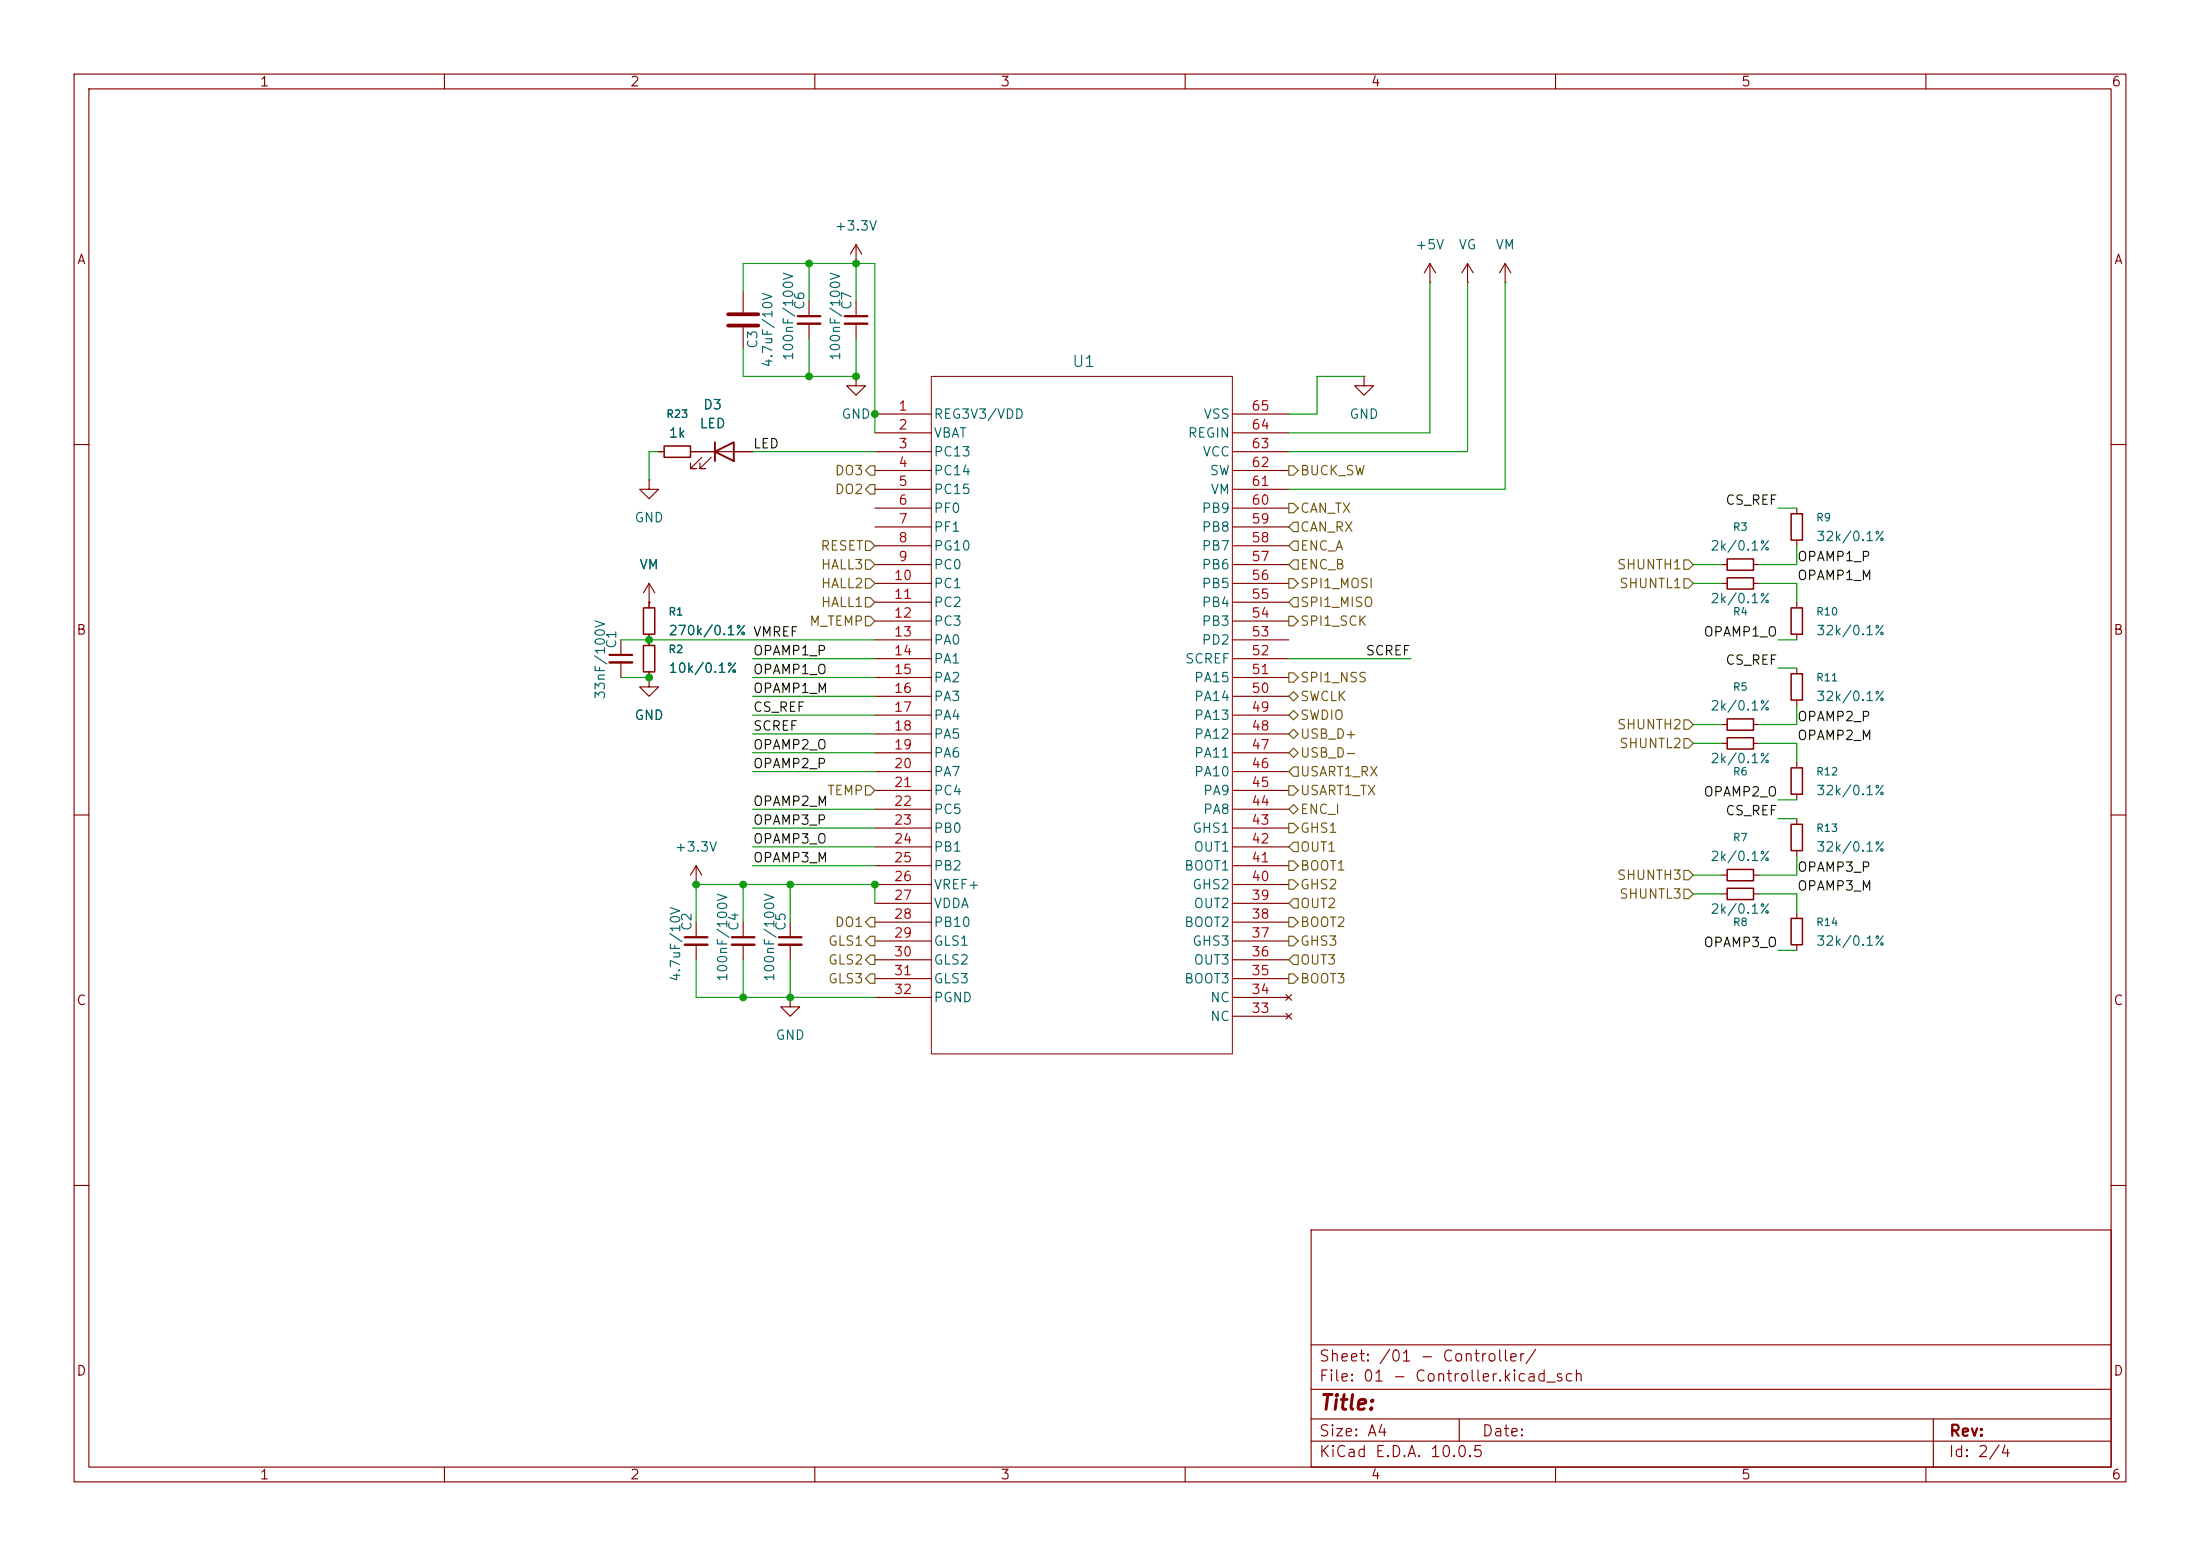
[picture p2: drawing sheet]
<svg xmlns="http://www.w3.org/2000/svg" width="297mm" height="210mm" viewBox="0 0 297 210" stroke-linecap="round" stroke-linejoin="round" font-family="sans-serif">
<g fill="none" stroke="#840000" stroke-width=".15">
<path d="M10 10h277v190h-277zM12 12h273v186h-273zM60 10v2M110 10v2M160 10v2M210 10v2M260 10v2M100.3 39.4v2.8M115.6 35.6h.1M115.6 33l-.8 1.3M115.6 33l.7 1.3M115.6 33v2.6"/>
<path d="M193 38.1h.1M193 35.6l-.7 1.2M193 35.6l.8 1.2M193 35.6v2.5M198.1 38.1h.1M198.1 35.6l-.7 1.2M198.1 35.6l.8 1.2M198.1 35.6v2.5M203.2 38.1h.1M203.2 35.6l-.8 1.2M203.2 35.6l.8 1.2M203.2 35.6v2.5"/>
<path d="M100.3 44.2v2.8M109.2 40.6v2.1M109.2 43.7v2M115.6 50.8v1.3h1.2l-1.2 1.2-1.3-1.2h1.3M115.6 50.8h.1M115.6 40.6v2.1M115.6 43.7v2M118.1 55.9h7.6M118.1 58.4h7.6M166.4 55.9h7.6M166.4 58.4h7.6M184.1 50.8v1.3h1.3l-1.3 1.2-1.2-1.2h1.2"/>
<path d="M184.1 50.8h.1M10 60h2M87.6 64.8v1.2h1.3l-1.3 1.3-1.2-1.3h1.2M87.6 64.8h.1M87.6 78.7l-.7 1.3M87.6 78.7l.8 1.3M87.6 78.7v3.3M88.9 61h.8M93.2 61h8.4M94.7 61.7l-1.5 1.5h.8h-.8v-.7M96 61.7l-1.5 1.5h.7h-.7v-.7M118.1 61h7.6"/>
<path d="M118.1 63.5h7.6M118.1 66h7.6M118.1 68.6h7.6M118.1 71.1h7.6M118.1 73.7h7.6M118.1 76.2h7.6M118.1 78.7h7.6M166.4 61h7.6M166.4 63.5h7.6M166.4 66h7.6M166.4 68.6h7.6M166.4 71.1h7.6"/>
<path d="M166.4 73.7h7.6M166.4 76.2h7.6M166.4 78.7h7.6M232.4 76.2h.8M232.4 78.7h.8M236.7 76.2h.8M236.7 78.7h.8M242.6 68.6v.7M242.6 72.9v.8M285 60h2M83.8 86.4v2M83.8 89.4v2"/>
<path d="M87.6 81.3h.1M87.6 91.4v1.3h1.3l-1.3 1.3-1.2-1.3h1.2M87.6 91.4h.1M87.6 85.6v1.5M87.6 90.7v.7M118.1 81.3h7.6M118.1 83.8h7.6M118.1 86.4h7.6M118.1 88.9h7.6M118.1 91.4h7.6M118.1 94h7.6M118.1 96.5h7.6"/>
<path d="M118.1 99.1h7.6M166.4 81.3h7.6M166.4 83.8h7.6M166.4 86.4h7.6M166.4 88.9h7.6M166.4 91.4h7.6M166.4 94h7.6M166.4 96.5h7.6M166.4 99.1h7.6M232.4 97.8h.8M236.7 97.8h.8M242.6 81.3v.7"/>
<path d="M242.6 85.6v.8M242.6 90.2v.7M242.6 94.5v.8M10 110h2M94 119.4h.1M94 116.8l-.8 1.3M94 116.8l.7 1.3M94 116.8v2.6M118.1 101.6h7.6M118.1 104.1h7.6M118.1 106.7h7.6M118.1 109.2h7.6"/>
<path d="M118.1 111.8h7.6M118.1 114.3h7.6M118.1 116.8h7.6M118.1 119.4h7.6M166.4 101.6h7.6M166.4 104.1h7.6M166.4 106.7h7.6M166.4 109.2h7.6M166.4 111.8h7.6M166.4 114.3h7.6M166.4 116.8h7.6M166.4 119.4h7.6"/>
<path d="M232.4 100.3h.8M232.4 118.1h.8M236.7 100.3h.8M236.7 118.1h.8M242.6 102.9v.7M242.6 107.2v.8M242.6 110.5v.8M242.6 114.8v.8M285 110h2M94 124.5v2M94 127.5v2M100.3 124.5v2"/>
<path d="M100.3 127.5v2M106.7 134.6v1.3h1.2l-1.2 1.3-1.3-1.3h1.3M106.7 134.6h.1M106.7 124.5v2M106.7 127.5v2M118.1 121.9h7.6M118.1 124.5h7.6M118.1 127h7.6M118.1 129.5h7.6M118.1 132.1h7.6M118.1 134.6h7.6M166.4 121.9h7.6"/>
<path d="M166.4 124.5h7.6M166.4 127h7.6M166.4 129.5h7.6M166.4 132.1h7.6M166.4 134.6h7.6M166.4 137.2h7.6M173.6 136.8l.8 .7M173.6 134.2l.8 .8M174.4 136.8l-.8 .7M174.4 134.2l-.8 .8M232.4 120.7h.8M236.7 120.7h.8"/>
<path d="M242.6 123.2v.8M242.6 127.5v.8M10 160h2M177 166h108v32h-108zM285 160h2M60 198v2M110 198v2M160 198v2M177 194.5h108M177 191.5h108M177 187.5h108M177 181.5h108"/>
<path d="M197 191.5v3M210 198v2M260 198v2M261 191.5v6.5"/>
</g>
<path d="M98.3 43.9h4.1M98.3 42.4h4.1" fill="none" stroke="#840000" stroke-width=".51"/>
<g fill="none" stroke="#840000" stroke-width=".2">
<path d="M89.7 60.2h3.5v1.5h-3.5zM233.2 75.4h3.5v1.6h-3.5zM233.2 78h3.5v1.5h-3.5zM241.8 69.3h1.5v3.6h-1.5zM86.9 82h1.5v3.6h-1.5zM86.9 87.1h1.5v3.6h-1.5zM233.2 99.6h3.5v1.5h-3.5zM233.2 97h3.5v1.6h-3.5zM241.8 90.9h1.5v3.6h-1.5zM241.8 82h1.5v3.6h-1.5zM233.2 119.9h3.5v1.5h-3.5zM233.2 117.3h3.5v1.6h-3.5z"/>
<path d="M241.8 103.6h1.5v3.6h-1.5zM241.8 111.3h1.5v3.5h-1.5zM241.8 124h1.5v3.5h-1.5z"/>
</g>
<path d="M107.7 42.7h3M114 42.7h3.1M82.3 88.4h3M92.5 126.5h3M98.8 126.5h3.1M105.2 126.5h3" fill="none" stroke="#840000" stroke-width=".3"/>
<path d="M107.7 43.7h3M114 43.7h3.1M82.3 89.4h3M92.5 127.5h3M98.8 127.5h3.1M105.2 127.5h3" fill="none" stroke="#840000" stroke-width=".33"/>
<path d="M125.7 50.8h40.7v91.4h-40.7z" fill="none" stroke="#840000" stroke-width=".14"/>
<path d="M96.5 59.7v2.5M96.5 61l2.6-1.3v2.5z" fill="none" stroke="#840000" stroke-width=".25"/>
<g fill="none" stroke="#725600" stroke-width=".15">
<path d="M116.8 78.1h.7l.6 .6-.6 .7h-.7zM116.8 75.6h.7l.6 .6-.6 .6h-.7zM116.8 73h.7l.6 .7-.6 .6h-.7zM117.5 62.9h.6v1.2h-.6l-.7-.6zM117.5 65.4h.6v1.3h-.6l-.7-.7zM174 67.9h.6l.7 .7-.7 .6h-.6zM174 62.9h.6l.7 .6-.7 .6h-.6zM174 78.1h.6l.7 .6-.7 .7h-.6zM174.6 70.5h.7v1.3h-.7l-.6-.7zM174.6 75.6h.7v1.2h-.7l-.6-.6zM174.6 73h.7v1.3h-.7l-.6-.6zM227.3 75.6h.7l.6 .6-.6 .6h-.7z"/>
<path d="M227.3 78.1h.7l.6 .6-.6 .7h-.7zM116.8 80.6h.7l.6 .7-.6 .6h-.7zM116.8 83.2h.7l.6 .6-.6 .7h-.7zM174 96.5l.6-.6 .7 .6-.7 .7zM174 90.8h.6l.7 .6-.7 .7h-.6zM174 99.1l.6-.7 .7 .7-.7 .6zM174 83.2h.6l.7 .6-.7 .7h-.6zM174 94l.6-.7 .7 .7-.7 .6zM174.6 80.6h.7v1.3h-.7l-.6-.6zM227.3 99.7h.7l.6 .6-.6 .7h-.7zM227.3 97.2h.7l.6 .6-.6 .6h-.7zM116.8 106h.7l.6 .7-.6 .6h-.7z"/>
<path d="M174 118.7h.6l.7 .7-.7 .6h-.6zM174 116.2h.6l.7 .6-.7 .7h-.6zM174 106h.6l.7 .7-.7 .6h-.6zM174 109.2l.6-.6 .7 .6-.7 .7zM174 111.1h.6l.7 .7-.7 .6h-.6zM174 101.6l.6-.6 .7 .6-.7 .6zM174.6 113.7h.7v1.2h-.7l-.6-.6zM174.6 103.5h.7v1.3h-.7l-.6-.7zM227.3 117.5h.7l.6 .6-.6 .6h-.7zM117.5 131.4h.6v1.3h-.6l-.7-.6zM117.5 126.4h.6v1.2h-.6l-.7-.6zM117.5 128.9h.6v1.3h-.6l-.7-.7z"/>
<path d="M117.5 123.8h.6v1.3h-.6l-.7-.6zM174 123.8h.6l.7 .7-.7 .6h-.6zM174 126.4h.6l.7 .6-.7 .6h-.6zM174 131.4h.6l.7 .7-.7 .6h-.6zM174.6 121.3h.7v1.3h-.7l-.6-.7zM174.6 128.9h.7v1.3h-.7l-.6-.7zM227.3 120h.7l.6 .7-.6 .6h-.7z"/>
</g>
<g fill="none" stroke="#009600" stroke-width=".15">
<path d="M100.3 39.4v-3.8h17.8v22.8M109.2 35.6v5M115.6 35.6v5M193 38.1v20.3h-19M198.1 38.1v22.9h-24.1M203.2 38.1v27.9h-29.2M109.2 45.7v5.1M115.6 45.7v5.1h-15.3v-3.8M184.1 50.8h-6.3v5.1h-3.8M88.9 61h-1.3v3.8M101.6 61h16.5M228.6 78.7h3.8"/>
<path d="M228.6 76.2h3.8M237.5 78.7h5.1v2.6M240 68.6h2.6M242.6 73.7v2.5h-5.1M83.8 91.4h3.8M83.8 86.4h34.3M101.6 91.4h16.5M101.6 88.9h16.5M101.6 96.5h16.5M101.6 94h16.5M101.6 99.1h16.5M174 88.9h16.5"/>
<path d="M228.6 97.8h3.8M240 86.4h2.6M240 90.2h2.6M242.6 95.3v2.5h-5.1M100.3 119.4v5.1M101.6 104.1h16.5M101.6 101.6h16.5M101.6 111.8h16.5M101.6 109.2h16.5M101.6 114.3h16.5M101.6 116.8h16.5M106.7 119.4v5.1"/>
<path d="M228.6 100.3h3.8M228.6 118.1h3.8M237.5 100.3h5.1v2.6M240 108h2.6M240 110.5h2.6M242.6 115.6v2.5h-5.1M94 129.5v5.1h24.1M100.3 129.5v5.1M106.7 129.5v5.1M118.1 121.9v-2.5h-24.1v5.1M228.6 120.7h3.8M237.5 120.7h5.1v2.5"/>
<path d="M240 128.3h2.6"/>
</g>
<g fill="#009600" stroke="#009600" stroke-width=".14">
<circle cx="106.7" cy="119.4" r=".46"/>
<circle cx="100.3" cy="134.6" r=".46"/>
<circle cx="100.3" cy="119.4" r=".46"/>
<circle cx="94" cy="119.4" r=".46"/>
<circle cx="106.7" cy="134.6" r=".46"/>
<circle cx="115.6" cy="50.8" r=".46"/>
<circle cx="115.6" cy="35.6" r=".46"/>
<circle cx="118.1" cy="55.9" r=".46"/>
<circle cx="118.1" cy="119.4" r=".46"/>
<circle cx="87.6" cy="86.4" r=".46"/>
<circle cx="109.2" cy="35.6" r=".46"/>
<circle cx="109.2" cy="50.8" r=".46"/>
<circle cx="87.6" cy="91.4" r=".46"/>
</g>
<text font-size="2" fill="#840000" x="178" y="190.8">Title:</text>
<text font-size="1.5" fill="#006464" x="144.6" y="49.9">U1</text>
<g font-size="1.5" fill="#840000">
<text x="178" y="184.1">Sheet: /01 - Controller/</text>
<text x="178" y="186.8">File: 01 - Controller.kicad_sch</text>
<text x="178" y="197">KiCad E.D.A. 10.0.5</text>
<text x="178" y="194.2">Size: A4</text>
<text x="200" y="194.2">Date:</text>
<text x="263" y="197">Id: 2/4</text>
<text x="263" y="194.2">Rev:</text>
</g>
<g font-size="1.3" fill="#840000">
<text x="35" y="12">1</text>
<text x="85" y="12">2</text>
<text x="135" y="12">3</text>
<text x="185" y="12">4</text>
<text x="235" y="12">5</text>
<text x="285" y="12">6</text>
<text x="10.3" y="36">A</text>
<text x="285.3" y="36">A</text>
<text x="10.2" y="86">B</text>
<text x="285.2" y="86">B</text>
<text x="10.2" y="136">C</text>
<text x="285.2" y="136">C</text>
<text x="10.2" y="186">D</text>
<text x="285.2" y="186">D</text>
<text x="35" y="200">1</text>
<text x="85" y="200">2</text>
<text x="135" y="200">3</text>
<text x="185" y="200">4</text>
<text x="235" y="200">5</text>
<text x="285" y="200">6</text>
</g>
<g font-size="1.3" fill="#006464">
<text x="112.6" y="31.4">+3.3V</text>
<text x="191" y="34">+5V</text>
<text x="196.8" y="34">VG</text>
<text x="201.8" y="34">VM</text>
<text x="108.9" y="41.9" transform="rotate(-90 108.9 41.9)">C6</text>
<text x="115.3" y="41.9" transform="rotate(-90 115.3 41.9)">C7</text>
<text x="102.6" y="47.2" transform="rotate(-90 102.6 47.2)">C3</text>
<text x="104.6" y="49.7" transform="rotate(-90 104.6 49.7)">4.7uF/10V</text>
<text x="107.4" y="48.8" transform="rotate(-90 107.4 48.8)">100nF/100V</text>
<text x="113.7" y="48.8" transform="rotate(-90 113.7 48.8)">100nF/100V</text>
<text x="90.2" y="59.4">1k</text>
<text x="94.4" y="58.1">LED</text>
<text x="94.8" y="55.6">D3</text>
<text x="113.5" y="56.8">GND</text>
<text x="126" y="56.8">REG3V3/VDD</text>
<text x="126" y="59.4">VBAT</text>
<text x="160.3" y="59.4">REGIN</text>
<text x="162.4" y="56.8">VSS</text>
<text x="182.1" y="56.8">GND</text>
<text x="126" y="61.9">PC13</text>
<text x="126" y="64.5">PC14</text>
<text x="162.3" y="61.9">VCC</text>
<text x="163.2" y="64.5">SW</text>
<text x="85.6" y="70.8">GND</text>
<text x="126" y="67">PC15</text>
<text x="126" y="69.5">PF0</text>
<text x="162.1" y="69.5">PB9</text>
<text x="163.3" y="67">VM</text>
<text x="86.2" y="77.2">VM</text>
<text x="126" y="72.1">PF1</text>
<text x="126" y="74.6">PG10</text>
<text x="126" y="77.2">PC0</text>
<text x="162.1" y="77.2">PB6</text>
<text x="162.1" y="74.6">PB7</text>
<text x="162.1" y="72.1">PB8</text>
<text x="230.8" y="74.6">2k/0.1%</text>
<text x="245.1" y="73.4">32k/0.1%</text>
<text x="126" y="79.7">PC1</text>
<text x="126" y="82.2">PC2</text>
<text x="162.1" y="82.2">PB4</text>
<text x="162.1" y="79.7">PB5</text>
<text x="230.8" y="81.7">2k/0.1%</text>
<text x="83.5" y="87.6" transform="rotate(-90 83.5 87.6)">C1</text>
<text x="90.2" y="86.1">270k/0.1% VMREF</text>
<text x="90.2" y="86.1">270k/0.1%</text>
<text x="126" y="84.8">PC3</text>
<text x="126" y="87.3">PA0</text>
<text x="126" y="89.9">PA1</text>
<text x="159.9" y="89.9">SCREF</text>
<text x="162.1" y="87.3">PD2</text>
<text x="162.1" y="84.8">PB3</text>
<text x="245.1" y="86.1">32k/0.1%</text>
<text x="82" y="94.5" transform="rotate(-90 82 94.5)">33nF/100V</text>
<text x="90.2" y="91.1">10k/0.1%</text>
<text x="126" y="92.4">PA2</text>
<text x="126" y="94.9">PA3</text>
<text x="161.1" y="94.9">PA14</text>
<text x="161.1" y="92.4">PA15</text>
<text x="245.1" y="94.9">32k/0.1%</text>
<text x="85.6" y="97.5">GND</text>
<text x="126" y="97.5">PA4</text>
<text x="126" y="100">PA5</text>
<text x="161.1" y="100">PA12</text>
<text x="161.1" y="97.5">PA13</text>
<text x="230.8" y="96.2">2k/0.1%</text>
<text x="126" y="102.6">PA6</text>
<text x="126" y="105.1">PA7</text>
<text x="126" y="107.6">PC4</text>
<text x="161.1" y="105.1">PA10</text>
<text x="161.1" y="102.6">PA11</text>
<text x="162.3" y="107.6">PA9</text>
<text x="230.8" y="103.3">2k/0.1%</text>
<text x="245.1" y="107.6">32k/0.1%</text>
<text x="126" y="110.2">PC5</text>
<text x="126" y="112.7">PB0</text>
<text x="160.9" y="112.7">GHS1</text>
<text x="162.3" y="110.2">PA8</text>
<text x="91" y="115.3">+3.3V</text>
<text x="126" y="115.3">PB1</text>
<text x="126" y="117.8">PB2</text>
<text x="159.8" y="117.8">BOOT1</text>
<text x="161.1" y="115.3">OUT1</text>
<text x="230.8" y="116.5">2k/0.1%</text>
<text x="245.1" y="115.3">32k/0.1%</text>
<text x="93.7" y="125.7" transform="rotate(-90 93.7 125.7)">C2</text>
<text x="100" y="125.7" transform="rotate(-90 100 125.7)">C4</text>
<text x="106.4" y="125.7" transform="rotate(-90 106.4 125.7)">C5</text>
<text x="126" y="120.3">VREF+</text>
<text x="126" y="122.9">VDDA</text>
<text x="126" y="125.4">PB10</text>
<text x="159.8" y="125.4">BOOT2</text>
<text x="160.9" y="120.3">GHS2</text>
<text x="161.1" y="122.9">OUT2</text>
<text x="230.8" y="123.6">2k/0.1%</text>
<text x="126" y="128">GLS1</text>
<text x="126" y="130.5">GLS2</text>
<text x="160.9" y="128">GHS3</text>
<text x="161.1" y="130.5">OUT3</text>
<text x="245.1" y="128">32k/0.1%</text>
<text x="92.1" y="132.6" transform="rotate(-90 92.1 132.6)">4.7uF/10V</text>
<text x="98.5" y="132.6" transform="rotate(-90 98.5 132.6)">100nF/100V</text>
<text x="104.8" y="132.6" transform="rotate(-90 104.8 132.6)">100nF/100V</text>
<text x="126" y="133">GLS3</text>
<text x="126" y="135.6">PGND</text>
<text x="159.8" y="133">BOOT3</text>
<text x="163.3" y="135.6">NC</text>
<text x="104.6" y="140.7">GND</text>
<text x="163.3" y="138.1">NC</text>
</g>
<g font-size="1.3" fill="#a90000">
<text x="121.2" y="55.7">1</text>
<text x="121.2" y="58.3">2</text>
<text x="168.8" y="58.3">64</text>
<text x="168.8" y="55.7">65</text>
<text x="121.2" y="60.8">3</text>
<text x="121.2" y="63.4">4</text>
<text x="121.2" y="65.9">5</text>
<text x="168.8" y="65.9">61</text>
<text x="168.8" y="63.4">62</text>
<text x="168.8" y="60.8">63</text>
<text x="121.2" y="68.4">6</text>
<text x="121.2" y="71">7</text>
<text x="168.8" y="71">59</text>
<text x="168.8" y="68.4">60</text>
<text x="121.2" y="73.5">8</text>
<text x="121.2" y="76.1">9</text>
<text x="168.8" y="76.1">57</text>
<text x="168.8" y="73.5">58</text>
<text x="120.6" y="78.6">10</text>
<text x="120.6" y="81.1">11</text>
<text x="120.6" y="83.7">12</text>
<text x="168.8" y="83.7">54</text>
<text x="168.8" y="81.1">55</text>
<text x="168.8" y="78.6">56</text>
<text x="120.6" y="86.2">13</text>
<text x="120.6" y="88.8">14</text>
<text x="168.8" y="88.8">52</text>
<text x="168.8" y="86.2">53</text>
<text x="120.6" y="91.3">15</text>
<text x="120.6" y="93.8">16</text>
<text x="168.8" y="93.8">50</text>
<text x="168.8" y="91.3">51</text>
<text x="120.6" y="96.4">17</text>
<text x="120.6" y="98.9">18</text>
<text x="120.6" y="101.5">19</text>
<text x="168.8" y="101.5">47</text>
<text x="168.8" y="98.9">48</text>
<text x="168.8" y="96.4">49</text>
<text x="120.6" y="104">20</text>
<text x="120.6" y="106.5">21</text>
<text x="168.8" y="106.5">45</text>
<text x="168.8" y="104">46</text>
<text x="120.6" y="109.1">22</text>
<text x="120.6" y="111.6">23</text>
<text x="168.8" y="111.6">43</text>
<text x="168.8" y="109.1">44</text>
<text x="120.6" y="114.2">24</text>
<text x="120.6" y="116.7">25</text>
<text x="120.6" y="119.2">26</text>
<text x="168.8" y="119.2">40</text>
<text x="168.8" y="116.7">41</text>
<text x="168.8" y="114.2">42</text>
<text x="120.6" y="121.8">27</text>
<text x="120.6" y="124.3">28</text>
<text x="168.8" y="124.3">38</text>
<text x="168.8" y="121.8">39</text>
<text x="120.6" y="126.9">29</text>
<text x="120.6" y="129.4">30</text>
<text x="120.6" y="131.9">31</text>
<text x="168.8" y="131.9">35</text>
<text x="168.8" y="129.4">36</text>
<text x="168.8" y="126.9">37</text>
<text x="120.6" y="134.5">32</text>
<text x="168.8" y="137">33</text>
<text x="168.8" y="134.5">34</text>
</g>
<g font-size="1.3" fill="#0f0f0f">
<text x="101.6" y="60.8">LED</text>
<text x="232.8" y="68.5">CS_REF</text>
<text x="242.5" y="76.1">OPAMP1_P</text>
<text x="242.5" y="78.6">OPAMP1_M</text>
<text x="101.6" y="88.8">OPAMP1_P</text>
<text x="184.3" y="88.8">SCREF</text>
<text x="229.9" y="86.2">OPAMP1_O</text>
<text x="101.6" y="93.9">OPAMP1_M</text>
<text x="101.6" y="91.3">OPAMP1_O</text>
<text x="232.8" y="90">CS_REF</text>
<text x="101.6" y="101.5">OPAMP2_O</text>
<text x="101.6" y="98.9">SCREF</text>
<text x="101.6" y="96.4">CS_REF</text>
<text x="242.5" y="97.7">OPAMP2_P</text>
<text x="242.5" y="100.2">OPAMP2_M</text>
<text x="101.6" y="104">OPAMP2_P</text>
<text x="229.9" y="107.8">OPAMP2_O</text>
<text x="101.6" y="109.1">OPAMP2_M</text>
<text x="101.6" y="111.6">OPAMP3_P</text>
<text x="232.8" y="110.4">CS_REF</text>
<text x="101.6" y="116.7">OPAMP3_M</text>
<text x="101.6" y="114.2">OPAMP3_O</text>
<text x="242.5" y="118">OPAMP3_P</text>
<text x="242.5" y="120.5">OPAMP3_M</text>
<text x="229.9" y="128.1">OPAMP3_O</text>
</g>
<g font-size="1.3" fill="#725600">
<text x="112.6" y="64.5">DO3</text>
<text x="175.4" y="64.5">BUCK_SW</text>
<text x="112.6" y="67">DO2</text>
<text x="175.4" y="69.5">CAN_TX</text>
<text x="110.7" y="74.6">RESET</text>
<text x="110.7" y="77.2">HALL3</text>
<text x="175.4" y="72.1">CAN_RX</text>
<text x="175.4" y="77.2">ENC_B</text>
<text x="175.4" y="74.6">ENC_A</text>
<text x="218.2" y="77.2">SHUNTH1</text>
<text x="110.7" y="79.7">HALL2</text>
<text x="110.7" y="82.2">HALL1</text>
<text x="175.4" y="82.2">SPI1_MISO</text>
<text x="175.4" y="79.7">SPI1_MOSI</text>
<text x="218.5" y="79.7">SHUNTL1</text>
<text x="109.2" y="84.8">M_TEMP</text>
<text x="175.4" y="84.8">SPI1_SCK</text>
<text x="175.4" y="92.4">SPI1_NSS</text>
<text x="175.4" y="94.9">SWCLK</text>
<text x="175.4" y="97.5">SWDIO</text>
<text x="175.4" y="100">USB_D+</text>
<text x="218.2" y="98.8">SHUNTH2</text>
<text x="218.5" y="101.3">SHUNTL2</text>
<text x="111.6" y="107.6">TEMP</text>
<text x="175.4" y="107.6">USART1_TX</text>
<text x="175.4" y="105.1">USART1_RX</text>
<text x="175.4" y="102.6">USB_D-</text>
<text x="175.4" y="110.2">ENC_I</text>
<text x="175.4" y="112.7">GHS1</text>
<text x="175.4" y="117.8">BOOT1</text>
<text x="175.4" y="115.3">OUT1</text>
<text x="218.2" y="119.1">SHUNTH3</text>
<text x="112.6" y="125.4">DO1</text>
<text x="175.4" y="125.4">BOOT2</text>
<text x="175.4" y="120.3">GHS2</text>
<text x="175.4" y="122.9">OUT2</text>
<text x="218.5" y="121.6">SHUNTL3</text>
<text x="111.7" y="128">GLS1</text>
<text x="111.7" y="130.5">GLS2</text>
<text x="175.4" y="128">GHS3</text>
<text x="175.4" y="130.5">OUT3</text>
<text x="111.7" y="133">GLS3</text>
<text x="175.4" y="133">BOOT3</text>
</g>
<g font-size="1" fill="#006464">
<text x="89.9" y="56.6">R23</text>
<text x="233.9" y="71.9">R3</text>
<text x="245.1" y="70.6">R9</text>
<text x="90.2" y="83.3">R1</text>
<text x="233.9" y="83.3">R4</text>
<text x="245.1" y="83.3">R10</text>
<text x="90.2" y="88.4">R2</text>
<text x="233.9" y="93.5">R5</text>
<text x="245.1" y="92.2">R11</text>
<text x="233.9" y="104.9">R6</text>
<text x="245.1" y="104.9">R12</text>
<text x="233.9" y="113.8">R7</text>
<text x="245.1" y="112.5">R13</text>
<text x="233.9" y="125.2">R8</text>
<text x="245.1" y="125.2">R14</text>
</g>
</svg>
